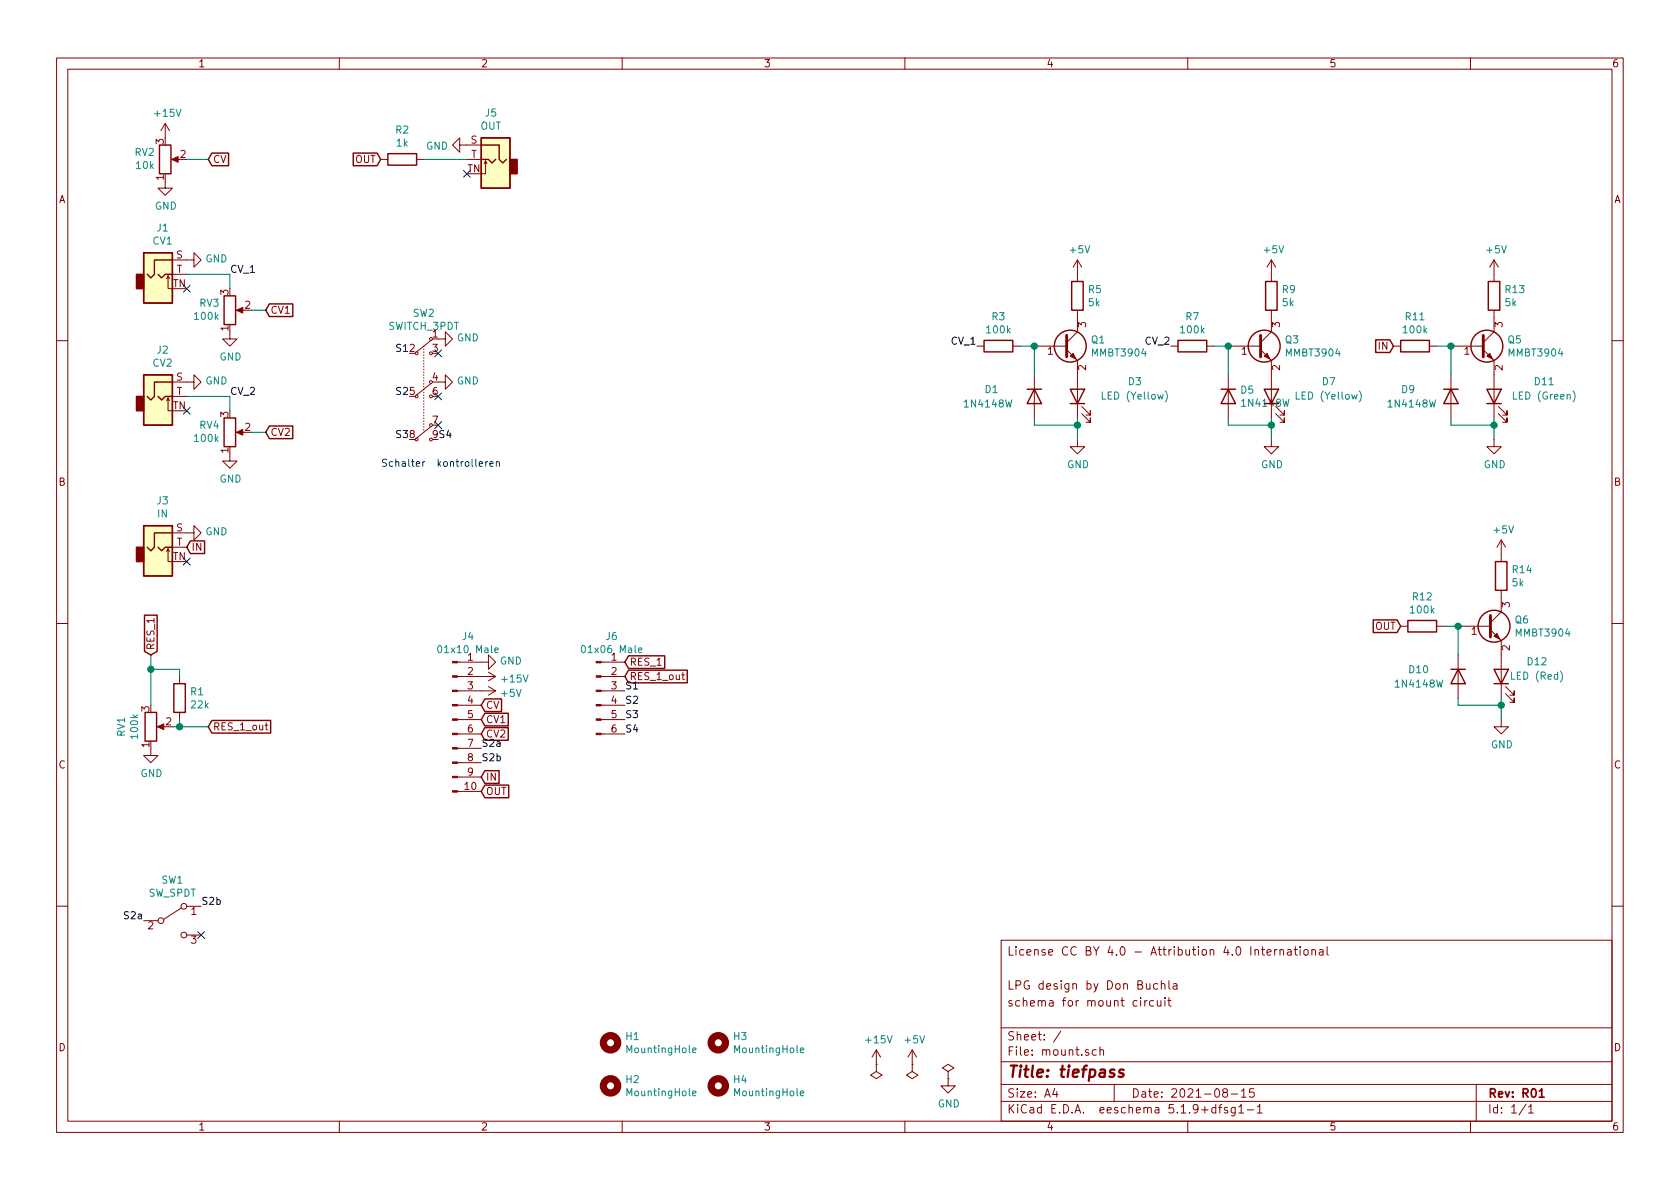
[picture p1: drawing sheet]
<svg xmlns="http://www.w3.org/2000/svg" width="297mm" height="210mm" viewBox="0 0 297 210" stroke-linecap="round" stroke-linejoin="round" font-family="sans-serif">
<g fill="none" stroke="#840000" stroke-width=".18">
<path d="M10 10.3h277v189.9h-277zM12 12.2h273v186.1h-273zM60 10.3v1.9M110 10.3v1.9M160 10.3v1.9M210 10.3v1.9M260 10.3v1.9M29.2 32v1.3h1.3l-1.3 1.2-1.3-1.2h1.3M29.2 21.8l-.8 1.3M29.2 21.8v2.6M29.2 21.8l.8 1.3M30.7 28.2h1"/>
<path d="M67.3 28.2h1.3M73.7 28.2h1.2M81.3 25.6v-1.2l-1.3 1.2 1.3 1.3v-1.3h3.8M82.5 28.2h2.6M85.9 28.4l-.3 .6M86.1 29l-.2-.6v2.3h-.8M29.5 49.3l.2-.5v2.2h.8M29.7 48.8l.3 .5M30.5 46h3.8v-1.3l1.3 1.3-1.3 1.2v-1.2M30.5 48.5h2.5M40.6 58.7v1.2h1.3l-1.3 1.3-1.2-1.3h1.2M42.2 54.9h1"/>
<path d="M77.5 59.9h1.2v-1.2l1.3 1.2-1.3 1.3v-1.3M190.5 46v3.8M190.5 54.9v3.8l-1.9 1.9M190.5 46l-.8 1.2M190.5 46l.8 1.2M224.8 54.9v3.8l-1.9 1.9M224.8 46v3.8M224.8 46l-.8 1.2M224.8 46l.8 1.2M264.2 46v3.8M264.2 54.9v3.8l-1.9 1.9M264.2 46l-.8 1.2"/>
<path d="M264.2 46l.7 1.2M10 60.2h2M29.5 70.9l.2-.5v2.2h.8M29.7 70.4l.3 .5M30.5 67.6h3.8v-1.3l1.3 1.3-1.3 1.2v-1.2M30.5 70.1h2.5M42.2 76.4h1M74.9 61.2v.1M74.9 61.7v.1M74.9 62.2v.2M74.9 62.7v.2M74.9 63.2v.2"/>
<path d="M74.9 63.7v.2M74.9 64.3v.1M74.9 64.8v.1M74.9 65.3v.1M74.9 65.8v.1M74.9 66.3v.1M74.9 66.8v.1M74.9 67.3v.1M74.9 67.8v.1M74.9 68.3v.1M74.9 68.8v.2M74.9 69.3v.2"/>
<path d="M74.9 69.8v.2M74.9 70.4v.1M74.9 70.9v.1M74.9 71.4v.1M74.9 71.9v.1M74.9 72.4v.1M74.9 72.9v.1M74.9 73.4v.1M74.9 73.9v.1M74.9 74.4v.1M74.9 74.9v.2M74.9 75.4v.2"/>
<path d="M74.9 75.9v.2M76.2 75.4l-2.5 2.1M76.2 67.8l-2.5 2M76.2 60.2l-2.5 2M77.5 67.6h1.2v-1.3l1.3 1.3-1.3 1.2v-1.2M172.7 61.2h1.3M179.1 61.2h1.2M182.9 61.2h5.7M182.9 66.3v7.6M188.6 61.8l1.9 1.9v10.2M190.5 77.7v1.3h1.3l-1.3 1.3-1.3-1.3h1.3M191.3 73.1l1.5 1.6v-.8v.8h-.8"/>
<path d="M191.3 71.9l1.5 1.5v-.8v.8h-.8M207 61.2h1.3M213.4 61.2h1.2M217.2 61.2h5.7M217.2 66.3v7.6M222.9 61.8l1.9 1.9v10.2M224.8 77.7v1.3h1.3l-1.3 1.3-1.3-1.3h1.3M225.6 73.1l1.5 1.6v-.8v.8h-.8M225.6 71.9l1.5 1.5v-.8v.8h-.8M246.4 61.2h1.2M252.7 61.2h1.3M256.5 61.2h5.8"/>
<path d="M256.5 66.3v7.6M262.3 61.8l1.9 1.9v10.2M264.2 77.7v1.3h1.2l-1.2 1.3-1.3-1.3h1.3M264.9 73.1l1.5 1.6v-.8v.8h-.7M264.9 71.9l1.5 1.5v-.8v.8h-.7M285 60.2h2M29.5 97.5l.2-.5v2.3h.8M29.7 97l.3 .5M30.5 94.2h3.8v-1.2l1.3 1.2-1.3 1.3v-1.3M30.5 96.8h2.5M40.6 80.3v1.2h1.3l-1.3 1.3-1.2-1.3h1.2M265.4 95.5v3.8"/>
<path d="M265.4 95.5l-.7 1.3M265.4 95.5l.8 1.3M10 110.3h2M31.7 119.6v1.3M80.9 117.1h5.5v-1.3l1.2 1.3-1.2 1.3v-1.3M80.9 119.6h6.7M86.4 118.9l1.2 .7M87.6 119.6l-1.2 .8M106.3 119.6h4.2M106.3 117.1h4.2M120.5 119.3h.5M120.7 118.9v1.1l.3 .2"/>
<path d="M247.6 110.7h1.3M254 110.7h1.3M257.8 110.7h5.7M257.8 115.8v7.6M263.5 111.4l1.9 1.9v10.1M265.4 104.4v3.8l-1.9 1.9M285 110.3h2M26.7 132.3v1.3h1.2l-1.2 1.3-1.3-1.3h1.3M28.2 128.5h1M31.7 126v1.2M46.9 128.2h.4M47.1 127.8v1.1l.2 .2"/>
<path d="M80.9 122.2h6.7M80.9 129.8h4.2M80.9 127.2h4.2M80.9 124.7h4.2M80.9 139.9h4.2M80.9 137.4h4.2M80.9 134.9h4.2M80.9 132.3h4.2M86.4 121.4l1.2 .8M87.6 122.2l-1.2 .7M106.3 122.2h4.2M106.3 129.8h4.2"/>
<path d="M106.3 127.2h4.2M106.3 124.7h4.2M265.4 127.2v1.3h1.3l-1.3 1.3-1.2-1.3h1.2M266.2 122.7l1.5 1.5v-.8v.8h-.7M266.2 121.4l1.5 1.5v-.7v.7h-.7M10 160.2h2M25.4 162.8h2.5M32.1 160.5l-3.1 2.1M33 160.3h2.6M33 165.3h2.6M177 166.3h108v32h-108zM201.7 176.4v.2"/>
<path d="M201.7 176.9v1M202.4 176.9v1M202.8 176.9l-.3 .2-.1 .1M204 177l-.4-.1-.3 .3v.6l.3 .1 .4-.1M204.6 176.9l.1 .9 .4 .1 .2-.1M204.7 174l-.4-.1-.3 .3v.6l.3 .1 .4-.1M205.3 176.9v1M205.3 174.1l.2-.2 .4 .1 .1 .9M205.3 173.4v1.5M206 176.4v.2M206 176.9v1M206.5 176.9h.5"/>
<path d="M206.7 176.4v1.3l.3 .2M206.7 173.4v1.3l.2 .2M207.5 174h.6v.9M208.1 174.3l-.5 .1-.2 .2 .2 .3 .5-.1M223 167.9h.6M223.2 167.4v1.3l.4 .2M224 168.4l.7-.1v-.3l-.5-.1-.2 .2 .1 .7h.6M225.4 167.9v1M225.8 167.9l-.4 .3M226.3 168l.2-.1 .4 .1v.9M226.3 167.9v1M227.7 168h.5l.1 .9"/>
<path d="M228.3 168.3h-.5l-.2 .2 .2 .4 .5-.1M228.8 167.9h.6M229 167.4v1.3l.4 .2M229.9 167.4v.2M229.9 167.9v1M230.6 168l.2-.1 .4 .1v.8l-.2 .1-.4-.1zM232 168l.2-.1 .3 .1 .1 .9M232 167.9v1M233.3 168h.6v.9M233.9 168.3h-.4l-.3 .2 .3 .4 .4-.1M234.6 167.4v1.3l.3 .2M285 160.2h2"/>
<path d="M60 198.3v1.9M110 198.3v1.9M154.9 188.2v1.3l1.1 .6-1.1 .6-1-.6 1-.6M154.9 188.2h.1M154.9 185.7l-.7 1.2M154.9 185.7v2.5M154.9 185.7l.8 1.2M160 198.3v1.9M161.3 188.2v1.3l1 .6-1 .6-1-.6 1-.6M161.3 188.2h.1M161.3 185.7l-.8 1.2M161.3 185.7v2.5"/>
<path d="M161.3 185.7l.8 1.2M167.6 189.5l1.1-.7-1.1-.6-1 .6 1 .7v1.2M167.6 190.7h.1M167.6 190.7v1.3h1.3l-1.3 1.3-1.2-1.3h1.2M177 194.8h108M177 191.8h108M177 187.8h108M177 181.8h108M186.5 192.5l-.4 1h1M186.8 193v1M187.6 182.3l-1.3 2M193.8 185.7l-.4-.1-.3 .3 .1 .6 .2 .1 .4-.1"/>
<path d="M194.5 185.7l.2-.1 .3 .1 .1 .9M194.5 185.1v1.5M197 191.8v3M210 198.3v1.9M215 195.9l-.5-.1-.3 .3 .1 .6 .2 .1 .5-.1M215 195.3v1.5M215.5 195.8h.5M216 195.3l-.3 .2v1.3M216.5 193.2l-.3-.3 .1-.2a.48 .48 0 0 1 .6-.1l.1 .2-.1 .3-.6 .1a.48 .48 0 0 0 0 .7l.2 .1 .5-.1v-.4l-.2-.3M217 195.9l-.3-.1-.2 .2v.3l.5 .1v.3h-.5M217.7 193.5h1.1M218.4 195.8v1.2l-.3 .3h-.3"/>
<path d="M218.4 195.9l-.4-.1-.3 .3 .1 .6h.6M219 195.8l.5-.5v1.5M219 196.8h.9M219.5 193l.4-.5v1.5M219.5 194h.8M220.5 196.3h1.2M221.7 192.5h-.7l-.1 .7 .2-.1 .5 .1 .2 .2-.1 .5-.2 .1-.6-.1M222.3 195.8l.4-.5v1.5M222.3 196.8h.9M260 198.3v1.9M261 191.8v6.5M269.8 195.2l-1.2 2"/>
<path d="M270.3 195.8l.4-.5v1.5M270.3 196.8h.8"/>
<circle cx="76.2" cy="59.9" r=".25"/>
<circle cx="28.4" cy="162.8" r=".51"/>
<circle cx="32.5" cy="160.3" r=".51"/>
<circle cx="32.5" cy="165.3" r=".51"/>
</g>
<path d="M272.2 193l.4-.5v1.5M272.2 194h.8" fill="none" stroke="#840000" stroke-width=".3"/>
<path d="M198.7 189.2a.49 .49 0 0 0-.8 .3v.2l.5 .1 .3 .3-.4 .3-.5-.1" fill="none" stroke="#840000" stroke-width=".41"/>
<g fill="none" stroke="#840000" stroke-width=".25">
<path d="M28.2 25.6h2v5.1h-2zM37.5 27.1h2.9v2.2h-2.9l-.7-1.1zM62.5 27.1h4.2l.6 1.1-.6 1.1h-4.2zM68.6 27.2h5.1v2h-5.1zM85.1 24.4h5.1v8.9h-5.1zM85.1 28.2h1.3l.6 .6 .6-.6M85.1 25.6h3.2v2.6l.6 .6 .6-.6M25.4 44.7h5.1v8.9h-5.1zM27.9 48.5l.7 .6 .6-.6h1.3M30.5 46h-3.2v2.5l-.6 .6-.7-.6M39.6 52.3h2.1v5.1h-2.1zM47.6 53.7h4.2v2.3h-4.2l-.6-1.1z"/>
<path d="M189.5 49.8h2v5.1h-2zM223.8 49.8h2v5.1h-2zM263.1 49.8h2.1v5.1h-2.1zM25.4 66.3h5.1v8.9h-5.1zM27.9 70.1l.7 .6 .6-.6h1.3M30.5 67.6h-3.2v2.5l-.6 .6-.7-.6M39.6 73.9h2.1v5.1h-2.1zM47.6 75.3h4.2v2.3h-4.2l-.6-1.2zM174 60.2h5.1v2h-5.1zM181.6 68.8h2.5M182.9 68.8l1.2 2.6h-2.5zM189.2 68.8h2.6l-1.3 2.6z"/>
<path d="M189.2 71.4h2.6M208.3 60.2h5.1v2h-5.1zM215.9 68.8h2.5M217.2 68.8l1.2 2.6h-2.5zM223.5 68.8h2.6l-1.3 2.6zM243.2 60.1h2.5l.7 1.1-.7 1.1h-2.5zM247.6 60.2h5.1v2h-5.1zM255.3 68.8h2.5M256.5 68.8l1.3 2.6h-2.5zM262.9 68.8h2.5l-1.2 2.6zM262.9 71.4h2.5M25.4 93h5.1v8.8h-5.1z"/>
<path d="M27.9 96.8l.7 .6 .6-.6h1.3M30.5 94.2h-3.2v2.6l-.6 .6-.7-.6M33.7 95.7h2.5v2.2h-2.5l-.7-1.1zM264.4 99.3h2v5.1h-2zM25.6 108.8h2.2v6.4l-1.1 .6-1.1-.6zM111.1 118.5h10.4v2.2h-10.4l-.6-1.1zM111.1 116h6.4v2.2h-6.4l-.6-1.1zM242.8 109.6h4.2l.6 1.1-.6 1.2h-4.2zM248.9 109.7h5.1v2.1h-5.1zM256.5 118.4h2.6M257.8 118.4l1.3 2.5h-2.6zM264.2 118.4h2.5l-1.3 2.5z"/>
<path d="M25.7 126h2v5.1h-2zM30.7 120.9h2.1v5.1h-2.1zM37.5 127.4h10.4v2.2h-10.4l-.7-1.1zM85.7 138.8h4.2v2.3h-4.2l-.6-1.2zM85.7 136.3h2.5v2.2h-2.5l-.6-1.1zM85.7 128.7h4.2v2.2h-4.2l-.6-1.1zM85.7 126.1h4.2v2.3h-4.2l-.6-1.2zM85.7 123.6h3v2.2h-3l-.6-1.1zM264.2 120.9h2.5"/>
<circle cx="189.2" cy="61.2" r="2.82"/>
<circle cx="223.5" cy="61.2" r="2.82"/>
<circle cx="262.9" cy="61.2" r="2.82"/>
<circle cx="264.2" cy="110.7" r="2.82"/>
</g>
<path d="M206 69.1a1.4 1.4 0 0 1 0 2M240.3 69.1a1.4 1.4 0 0 1 0 2M278.1 69.1a1.47 1.47 0 0 1 0 2M77.5 114.3l.2-.2a.69 .69 0 0 1 .4 .7 .69 .69 0 0 1-.4 .6l-.3-.2v-.3zM87.5 115l.6-.1-.1-.3h-.3l-.2 .2 .1 .6h.4M103 114.2l.1-.1a.69 .69 0 0 1 .4 .7 .69 .69 0 0 1-.4 .6 .83 .83 0 0 1-.1-1.2zM112.9 115l.6-.1-.1-.3h-.3l-.2 .2 .1 .6h.4M122.5 185.7l.6-.1-.1-.2-.3-.1-.2 .2v.6h.5M122.5 193.3l.6-.1-.1-.2-.3-.1-.2 .2v.6h.5M141.5 193.3l.6-.1v-.2l-.4-.1-.2 .2 .1 .6h.5M141.5 185.7l.6-.1v-.2l-.4-.1-.2 .2 .1 .6h.5" fill="none" stroke="#008484" stroke-width=".18"/>
<g fill="#840000" stroke="#840000" stroke-width=".18">
<path d="M27.8 128.5l1.2-.5v1z"/>
<path d="M189.2 63l.5-.5 .5 1z"/>
<path d="M223.5 63l.5-.5 .5 1z"/>
<path d="M262.9 63l.5-.5 .5 1z"/>
<path d="M105.4 129.7h.9v.2h-.9z"/>
<path d="M105.4 127.1h.9v.3h-.9z"/>
<path d="M105.4 124.6h.9v.2h-.9z"/>
<path d="M105.4 122h.9v.3h-.9z"/>
<path d="M105.4 119.5h.9v.3h-.9z"/>
<path d="M105.4 117h.9v.2h-.9z"/>
<path d="M41.8 54.9l1.1-.5v1z"/>
<path d="M80 139.8h.9v.3h-.9z"/>
<path d="M80 137.3h.9v.2h-.9z"/>
<path d="M80 134.7h.9v.3h-.9z"/>
<path d="M80 132.2h.9v.3h-.9z"/>
<path d="M80 129.7h.9v.2h-.9z"/>
<path d="M80 127.1h.9v.3h-.9z"/>
<path d="M80 124.6h.9v.2h-.9z"/>
<path d="M80 122h.9v.3h-.9z"/>
<path d="M80 119.5h.9v.3h-.9z"/>
<path d="M80 117h.9v.2h-.9z"/>
<path d="M41.8 76.4l1.1-.5v1.1z"/>
<path d="M264.7 112l.5 1-1-.5z"/>
<path d="M30.4 28.2l1.1-.5v1z"/>
</g>
<g fill="#ffffc2" stroke="#ffffc2" stroke-width=".18">
<path d="M25.4 93h5.1v8.8h-5.1z"/>
<path d="M25.4 44.7h5.1v8.9h-5.1z"/>
<path d="M25.4 66.3h5.1v8.9h-5.1z"/>
<path d="M85.1 24.4h5.1v8.9h-5.1z"/>
</g>
<g fill="#840000" stroke="#840000" stroke-width=".25">
<path d="M24.1 96.8h1.3v2.5h-1.3z"/>
<path d="M24.1 48.5h1.3v2.5h-1.3z"/>
<path d="M24.1 70.1h1.3v2.5h-1.3z"/>
<path d="M90.2 28.2h1.2v2.5h-1.2z"/>
</g>
<g fill="none" stroke="#840000" stroke-width="1.3">
<circle cx="107.9" cy="192" r="1.27"/>
<circle cx="107.9" cy="184.4" r="1.27"/>
<circle cx="127" cy="192" r="1.27"/>
<circle cx="127" cy="184.4" r="1.27"/>
</g>
<path d="M188.6 59.3v3.8M222.9 59.3v3.8M262.3 59.3v3.8M263.5 108.8v3.8" fill="none" stroke="#840000" stroke-width=".51"/>
<g fill="none" stroke="#008400" stroke-width=".18">
<path d="M33 28.2h3.8M74.9 28.2h7.6M33 48.5h7.6v2.5M44.4 54.9h2.6M33 70.1h7.6v2.5M44.4 76.4h2.6M180.3 61.2h2.6v5.1M182.9 73.9v1.3h7.6M190.5 73.9v3.8M214.6 61.2h2.6v5.1M217.2 73.9v1.3h7.6M224.8 73.9v3.8"/>
<path d="M254 61.2h2.5v5.1M256.5 73.9v1.3h7.7M264.2 73.9v3.8M26.7 115.8v8.9M26.7 118.4h5v1.2M255.3 110.7h2.5v5.1M30.5 128.5h6.3M31.7 127.2v1.3M257.8 123.4v1.3h7.6M265.4 123.4v3.8"/>
</g>
<path d="M84.7 82l.6-.1v-.2l-.4-.1-.2 .2 .1 .6h.5M85.9 81.6v.9M86.2 81.6l-.3 .3M86.6 82l.6-.1-.1-.2-.3-.1-.2 .2 .1 .6h.4M87.8 81.8l.1-.2 .3 .1 .1 .8M87.8 81.6v.9" fill="none" stroke="#0000c2" stroke-width=".18"/>
<g fill="#008400" stroke="#008400" stroke-width=".25">
<circle cx="257.8" cy="110.7" r=".51"/>
<circle cx="256.5" cy="61.2" r=".51"/>
<circle cx="265.4" cy="124.7" r=".51"/>
<circle cx="26.7" cy="118.4" r=".51"/>
<circle cx="31.8" cy="128.5" r=".51"/>
<circle cx="217.2" cy="61.2" r=".51"/>
<circle cx="182.9" cy="61.2" r=".51"/>
<circle cx="264.2" cy="75.2" r=".51"/>
<circle cx="190.5" cy="75.2" r=".51"/>
<circle cx="224.8" cy="75.2" r=".51"/>
</g>
<g fill="none" stroke="#000084" stroke-width=".18">
<path d="M81.9 30.1l1.3 1.2M83.2 30.1l-1.3 1.2M32.4 50.4l1.2 1.3M33.6 50.4l-1.2 1.3M32.4 72l1.2 1.2M33.6 72l-1.2 1.2M76.9 74.6l1.2 1.2M76.9 69.5l1.2 1.2M76.9 61.9l1.2 1.2M78.1 74.6l-1.2 1.2M78.1 69.5l-1.2 1.2M78.1 61.9l-1.2 1.2"/>
<path d="M32.4 98.7l1.2 1.2M33.6 98.7l-1.2 1.2M35 164.7l1.2 1.3M36.2 164.7l-1.2 1.3"/>
</g>
<text font-size="2.8" fill="#840000" x="178" y="190.5">Title: tiefpass</text>
<g font-size="2.1" fill="#840000">
<text x="178" y="169">License CC BY 4.0 - Attribution 4.0 International</text>
<text x="178" y="178">schema for mount circuit</text>
<text x="178" y="175">LPG design by Don Buchla</text>
<text x="178" y="184">Sheet: /</text>
<text x="178" y="186.7">File: mount.sch</text>
<text x="178" y="196.9">KiCad E.D.A. eeschema 5.1.9+dfsg1-1</text>
<text x="178" y="194.1">Size: A4</text>
<text x="200" y="194.1">Date: 2021-08-15</text>
<text x="263" y="194.1">Rev: R01</text>
<text x="263" y="196.9">Id: 1/1</text>
</g>
<g font-size="1.8" fill="#840000">
<text x="35" y="11.9">1</text>
<text x="85" y="11.9">2</text>
<text x="135" y="11.9">3</text>
<text x="185" y="11.9">4</text>
<text x="235" y="11.9">5</text>
<text x="285" y="11.9">6</text>
<text x="29" y="25.5" transform="rotate(-90 29 25.5)">3</text>
<text x="31.9" y="27.9">2</text>
<text x="37.6" y="28.8">CV</text>
<text x="62.8" y="28.8">OUT</text>
<text x="83.2" y="25.4">S</text>
<text x="83.3" y="27.9">T</text>
<text x="10.4" y="35.9">A</text>
<text x="29" y="31.8" transform="rotate(-90 29 31.8)">1</text>
<text x="82.7" y="30.5">TN</text>
<text x="285.4" y="35.9">A</text>
<text x="31.2" y="45.7">S</text>
<text x="30.6" y="50.8">TN</text>
<text x="31.2" y="48.3">T</text>
<text x="40.4" y="52.2" transform="rotate(-90 40.4 52.2)">3</text>
<text x="40.4" y="58.5" transform="rotate(-90 40.4 58.5)">1</text>
<text x="43.3" y="54.6">2</text>
<text x="47.8" y="55.5">CV1</text>
<text x="76.5" y="59.7">1</text>
<text x="192" y="57.9" transform="rotate(-90 192 57.9)">3</text>
<text x="226.3" y="57.9" transform="rotate(-90 226.3 57.9)">3</text>
<text x="265.7" y="57.9" transform="rotate(-90 265.7 57.9)">3</text>
<text x="76.5" y="62.2">3</text>
<text x="185.2" y="62.7">1</text>
<text x="192" y="65.5" transform="rotate(-90 192 65.5)">2</text>
<text x="219.5" y="62.7">1</text>
<text x="226.3" y="65.5" transform="rotate(-90 226.3 65.5)">2</text>
<text x="243.8" y="61.8">IN</text>
<text x="258.9" y="62.7">1</text>
<text x="265.7" y="65.5" transform="rotate(-90 265.7 65.5)">2</text>
<text x="31.2" y="67.3">S</text>
<text x="31.2" y="69.8">T</text>
<text x="76.5" y="67.3">4</text>
<text x="76.5" y="69.8">6</text>
<text x="219.8" y="71.9">1N4148W</text>
<text x="30.6" y="72.4">TN</text>
<text x="40.4" y="73.8" transform="rotate(-90 40.4 73.8)">3</text>
<text x="43.3" y="76.2">2</text>
<text x="47.8" y="77.1">CV2</text>
<text x="76.5" y="74.9">7</text>
<text x="40.4" y="80.1" transform="rotate(-90 40.4 80.1)">1</text>
<text x="10.4" y="85.9">B</text>
<text x="285.4" y="85.9">B</text>
<text x="31.2" y="94">S</text>
<text x="30.6" y="99.1">TN</text>
<text x="31.2" y="96.5">T</text>
<text x="33.8" y="97.4">IN</text>
<text x="267" y="107.4" transform="rotate(-90 267 107.4)">3</text>
<text x="243.1" y="111.4">OUT</text>
<text x="260.2" y="112.3">1</text>
<text x="27.3" y="115" transform="rotate(-90 27.3 115)">RES_1</text>
<text x="82.7" y="116.8">1</text>
<text x="82.7" y="119.4">2</text>
<text x="108.1" y="116.8">1</text>
<text x="108.1" y="119.4">2</text>
<text x="111.3" y="117.7">RES_1</text>
<text x="267" y="115" transform="rotate(-90 267 115)">2</text>
<text x="26.4" y="125.8" transform="rotate(-90 26.4 125.8)">3</text>
<text x="82.7" y="121.9">3</text>
<text x="82.7" y="124.5">4</text>
<text x="85.9" y="125.3">CV</text>
<text x="108.1" y="121.9">3</text>
<text x="108.1" y="124.5">4</text>
<text x="111.3" y="120.3">RES_1_out</text>
<text x="29.4" y="128.3">2</text>
<text x="37.6" y="129.2">RES_1_out</text>
<text x="82.7" y="127">5</text>
<text x="82.7" y="129.5">6</text>
<text x="85.9" y="130.4">CV2</text>
<text x="85.9" y="127.9">CV1</text>
<text x="108.1" y="127">5</text>
<text x="108.1" y="129.5">6</text>
<text x="10.4" y="135.9">C</text>
<text x="26.4" y="132.2" transform="rotate(-90 26.4 132.2)">1</text>
<text x="82.7" y="132.1">7</text>
<text x="82.7" y="134.6">8</text>
<text x="82.7" y="137.2">9</text>
<text x="285.4" y="135.9">C</text>
<text x="82.2" y="139.7">10</text>
<text x="85.9" y="140.6">OUT</text>
<text x="85.9" y="138">IN</text>
<text x="33.8" y="161.8">1</text>
<text x="26.2" y="164.3">2</text>
<text x="33.8" y="166.9">3</text>
<text x="10.4" y="185.9">D</text>
<text x="285.4" y="185.9">D</text>
<text x="35" y="199.9">1</text>
<text x="85" y="199.9">2</text>
<text x="135" y="199.9">3</text>
<text x="185" y="199.9">4</text>
<text x="235" y="199.9">5</text>
<text x="285" y="199.9">6</text>
</g>
<g font-size="1.8" fill="#008484">
<text x="27.5" y="20.7">+15V</text>
<text x="70" y="23.6">R2</text>
<text x="84.9" y="22.9">OUT</text>
<text x="85.9" y="20.6">J5</text>
<text x="23.9" y="27.6">RV2</text>
<text x="24.2" y="29.9">10k</text>
<text x="70.2" y="25.9">1k</text>
<text x="75.3" y="26.5">GND</text>
<text x="27.4" y="37.1">GND</text>
<text x="27.8" y="40.9">J1</text>
<text x="27.1" y="43.3">CV1</text>
<text x="36.3" y="46.4">GND</text>
<text x="189.3" y="44.8">+5V</text>
<text x="223.6" y="44.8">+5V</text>
<text x="262.9" y="44.8">+5V</text>
<text x="192.5" y="51.8">R5</text>
<text x="226.8" y="51.8">R9</text>
<text x="266.2" y="51.8">R13</text>
<text x="34.5" y="56.6">100k</text>
<text x="35.3" y="54.2">RV3</text>
<text x="68.7" y="58.3">SWITCH_3PDT</text>
<text x="73" y="56">SW2</text>
<text x="174.6" y="58.9">100k</text>
<text x="175.4" y="56.6">R3</text>
<text x="192.5" y="54.1">5k</text>
<text x="208.9" y="58.9">100k</text>
<text x="209.7" y="56.6">R7</text>
<text x="226.8" y="54.1">5k</text>
<text x="248.2" y="58.9">100k</text>
<text x="248.6" y="56.6">R11</text>
<text x="266.2" y="54.1">5k</text>
<text x="27.1" y="64.8">CV2</text>
<text x="27.8" y="62.5">J2</text>
<text x="38.8" y="63.7">GND</text>
<text x="80.8" y="60.4">GND</text>
<text x="193" y="60.7">Q1</text>
<text x="193.2" y="63">MMBT3904</text>
<text x="227.3" y="60.7">Q3</text>
<text x="227.5" y="63">MMBT3904</text>
<text x="266.6" y="60.7">Q5</text>
<text x="266.9" y="63">MMBT3904</text>
<text x="36.3" y="68">GND</text>
<text x="80.8" y="68">GND</text>
<text x="174.2" y="69.5">D1</text>
<text x="195.2" y="70.7">LED (Yellow)</text>
<text x="199.5" y="68.1">D3</text>
<text x="219.4" y="69.6">D5</text>
<text x="229.5" y="70.7">LED (Yellow)</text>
<text x="233.8" y="68.1">D7</text>
<text x="247.9" y="69.5">D9</text>
<text x="267.9" y="70.7">LED (Green)</text>
<text x="271.4" y="68.1">D11</text>
<text x="35.3" y="75.8">RV4</text>
<text x="170.7" y="72.1">1N4148W</text>
<text x="245.7" y="72.1">1N4148W</text>
<text x="34.5" y="78.2">100k</text>
<text x="188.7" y="82.8">GND</text>
<text x="223" y="82.8">GND</text>
<text x="262.3" y="82.8">GND</text>
<text x="27.8" y="89.2">J3</text>
<text x="38.8" y="85.3">GND</text>
<text x="27.9" y="91.5">IN</text>
<text x="36.3" y="94.7">GND</text>
<text x="264.2" y="94.3">+5V</text>
<text x="267.5" y="101.4">R14</text>
<text x="249.8" y="106.2">R12</text>
<text x="267.4" y="103.7">5k</text>
<text x="81.8" y="113.2">J4</text>
<text x="107.2" y="113.2">J6</text>
<text x="249.5" y="108.5">100k</text>
<text x="267.9" y="110.3">Q6</text>
<text x="268.2" y="112.6">MMBT3904</text>
<text x="78.1" y="115.5">01x10 Male</text>
<text x="88.4" y="117.5">GND</text>
<text x="103.5" y="115.5">01x06 Male</text>
<text x="249.2" y="119">D10</text>
<text x="270.1" y="117.6">D12</text>
<text x="33.7" y="123">R1</text>
<text x="33.9" y="125.3">22k</text>
<text x="88.7" y="123.2">+5V</text>
<text x="88.9" y="120.7">+15V</text>
<text x="246.9" y="121.6">1N4148W</text>
<text x="267.5" y="120.2">LED (Red)</text>
<text x="22.1" y="130.2" transform="rotate(-90 22.1 130.2)">RV1</text>
<text x="24.4" y="130.5" transform="rotate(-90 24.4 130.5)">100k</text>
<text x="24.8" y="137.4">GND</text>
<text x="263.6" y="132.3">GND</text>
<text x="26.2" y="158.6">SW_SPDT</text>
<text x="28.6" y="156.3">SW1</text>
<text x="110.7" y="183.9">H1</text>
<text x="129.8" y="183.9">H3</text>
<text x="153.2" y="184.5">+15V</text>
<text x="160.1" y="184.5">+5V</text>
<text x="110.7" y="191.5">H2</text>
<text x="111" y="186.2">MountingHole</text>
<text x="129.8" y="191.5">H4</text>
<text x="130.1" y="186.2">MountingHole</text>
<text x="111" y="193.8">MountingHole</text>
<text x="130.1" y="193.8">MountingHole</text>
<text x="165.8" y="195.8">GND</text>
</g>
<g font-size="1.8">
<text x="40.6" y="48.3">CV_1</text>
<text x="70.2" y="62.2">S12</text>
<text x="168.3" y="61">CV_1</text>
<text x="202.6" y="61">CV_2</text>
<text x="40.6" y="69.8">CV_2</text>
<text x="70.2" y="69.8">S25</text>
<text x="70.2" y="77.5">S38</text>
<text x="76.5" y="77.5">9S4</text>
<text x="110.5" y="121.9">S1</text>
<text x="110.5" y="124.5">S2</text>
<text x="110.5" y="127">S3</text>
<text x="110.5" y="129.5">S4</text>
<text x="85.1" y="132.1">S2a</text>
<text x="85.1" y="134.6">S2b</text>
<text x="35.6" y="160">S2b</text>
<text x="22.3" y="162.6">S2a</text>
</g>
<text font-size="1.8" fill="#0000c2" x="67.3" y="82.5">Schalter kontrolleren</text>
</svg>
